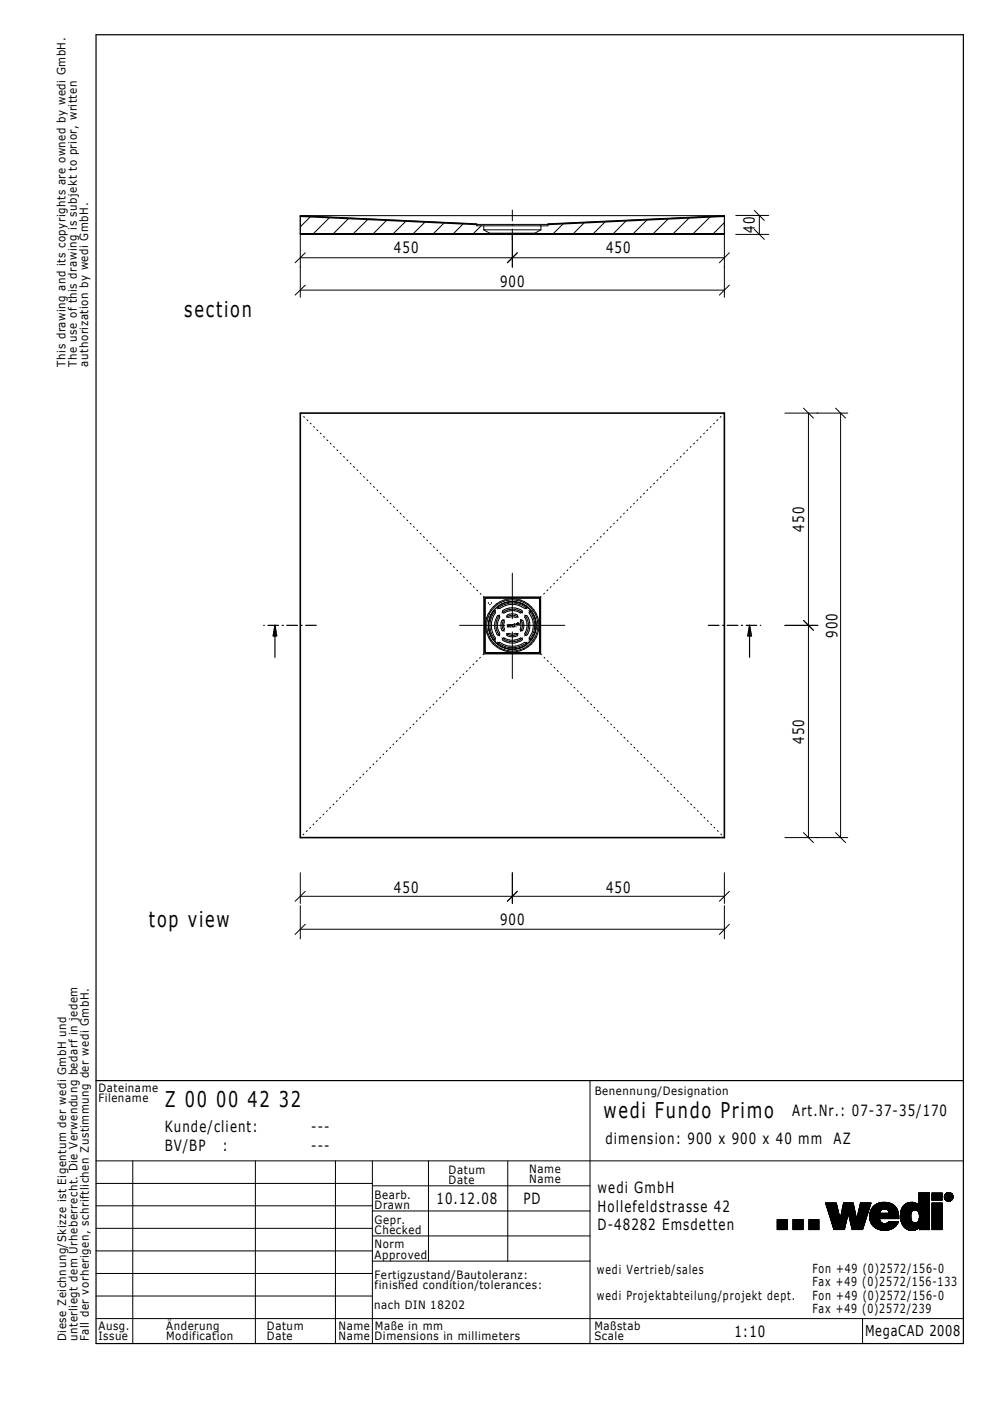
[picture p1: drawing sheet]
<svg xmlns="http://www.w3.org/2000/svg" width="210mm" height="297mm" viewBox="0 0 210 297" stroke-linecap="round" stroke-linejoin="round" font-family="sans-serif">
<g fill="none" stroke="#000" stroke-width=".21">
<path d="M63.7 45.7v3.9M63.7 49.7v13.3M63.7 54.7h89.9M63.7 49.7h89.9M63.7 45.7h89.9M63.7 45.7l37.4 1.8M64.7 53.6l-2.1 2.1M65.8 45.9l-2.1 2.2M69.8 46.1l-3.4 3.5M73.9 46.3l-3.2 3.3M78 46.5l-3.1 3.1M82 46.7l-2.9 2.9"/>
<path d="M86.1 46.9l-2.7 2.7M90.1 47.1l-2.5 2.5M94.1 47.3l-2.2 2.3M98.2 47.5l-2.1 2.1M101.1 47.6h15.1v.3h-15.1zM102 47.9l-1.7 1.7M102.6 48.7h12.1M102.6 47.9v.8M102.6 48.7l1.2 .7M103.8 49.4h9.6M103.8 49.4v.2M108.6 44.5v2.3"/>
<path d="M108.6 47.5v.3M108.6 48.6v8M109.7 53.6l-2.1 2.1M113.4 49.4v.2M114.7 48v.7M114.7 48.7l-1.3 .7M119.4 47.5l-2.1 2.1M123.9 47.2l-2.4 2.4M128.3 47l-2.5 2.6M132.8 46.8l-2.8 2.8M137.2 46.6l-3 3M141.7 46.4l-3.2 3.2"/>
<path d="M146.1 46.2l-3.4 3.4M150.6 46l-3.7 3.6M153.6 45.7v3.9M153.6 49.7v13.3M153.6 45.7l-37.4 1.8M153.6 47.2l-2.4 2.4M154.6 53.6l-2.1 2.1M156 49.7h7M156 45.7h7M159.9 44.6l2.2 2.1M159.9 48.6l2.2 2.2M161 45.7v4"/>
<path d="M63.7 61.5h89.9M64.7 60.5l-2.1 2.1M154.6 60.5l-2.1 2.1M63.7 87.6l.1 .2M64.4 88.3l.2 .2M65.1 89l.2 .2M65.8 89.7l.2 .2M66.5 90.4l.2 .2M67.2 91.1l.2 .2M67.9 91.8l.2 .2M68.6 92.5l.2 .2M69.3 93.3l.2 .1"/>
<path d="M70 93.9l.2 .2M70.7 94.7l.2 .1M71.4 95.4l.2 .1M72.1 96.1l.2 .2M72.9 96.8l.1 .1M73.5 97.5l.2 .2M74.3 98.2l.1 .2M75 98.9l.1 .2M75.7 99.6l.2 .2M141.6 99.6l-.2 .2M142.3 98.9l-.2 .2M143 98.2l-.2 .2"/>
<path d="M143.7 97.5l-.2 .2M144.4 96.8l-.2 .1M145.1 96.1l-.2 .2M145.8 95.4l-.2 .1M146.5 94.7l-.2 .1M147.2 93.9l-.1 .2M148 93.3l-.3 .1M148.6 92.5l-.1 .2M149.4 91.8l-.2 .2M150.1 91.1l-.2 .2M150.7 90.4l-.1 .2M151.5 89.7l-.2 .2"/>
<path d="M152.2 89l-.2 .2M152.9 88.3l-.2 .2M153.6 87.6l-.2 .2M166.4 87.6h13.3M170.3 86.5l2.2 2.1M171.4 87.6v90M177.2 86.5l2.1 2.1M178.2 87.6v90M76.4 100.3l.1 .2M77.1 101l.2 .2M77.8 101.7l.2 .2M78.5 102.4l.2 .2"/>
<path d="M79.2 103.2l.2 .1M79.9 103.8l.2 .3M80.6 104.6l.2 .1M81.3 105.3l.2 .2M82 106l.2 .2M82.7 106.7l.2 .1M83.4 107.4l.2 .2M84.2 108.1l.1 .2M84.8 108.8l.2 .2M85.6 109.5l.1 .2M86.3 110.2l.1 .2M87 111l.2 .1"/>
<path d="M87.7 111.6l.1 .2M88.4 112.4l.2 .1M89.1 113.1l.2 .1M89.8 113.7l.2 .3M90.5 114.5l.2 .1M91.2 115.2l.2 .2M91.9 115.9l.2 .2M92.6 116.6l.2 .2M93.3 117.3l.2 .2M94 118l.2 .2M94.7 118.7l.2 .2M95.5 119.4l.1 .2"/>
<path d="M121.8 119.4l-.2 .2M122.5 118.7l-.2 .2M123.2 118l-.2 .2M123.9 117.3l-.2 .2M124.6 116.6l-.1 .2M125.3 115.9l-.2 .1M126 115.2l-.1 .2M126.7 114.5l-.1 .1M127.5 113.7l-.2 .2M128.1 113l-.1 .2M128.9 112.4l-.2 .1M129.6 111.6l-.2 .2"/>
<path d="M130.3 110.9l-.2 .2M131 110.2l-.2 .2M131.7 109.5l-.2 .2M132.4 108.8l-.2 .2M133.1 108.1l-.2 .2M133.8 107.4l-.2 .2M134.5 106.7l-.2 .1M135.2 106l-.2 .2M135.9 105.3l-.1 .2M136.7 104.6l-.3 .1M137.3 103.8l-.1 .2M138 103.2l-.1 .1"/>
<path d="M138.8 102.4l-.2 .2M139.4 101.7l-.1 .2M140.2 101l-.2 .2M140.9 100.3l-.2 .2M96.1 120.1l.2 .2M96.9 120.9l.1 .1M97.5 132.6h9.6M97.6 121.5l.1 .2M98.3 122.3l.1 .1M99 123l.1 .1M99.7 123.7l.2 .2M100.4 124.4l.1 .1"/>
<path d="M101.1 125.1l.2 .2M101.8 125.8l.2 .2M101.9 139.4l-.2 .1M102.5 126.5l.1 .1M102.6 138.6l-.2 .2M102.6 126.6v12M102.6 138.6h12M102.6 126.6h12M102.8 126.7h11.7v11.7l-.3 .2h-11.2l-.2-.2zM102.9 126.8l11.5 .1-.1 11.4h-11.5zM103.5 132.6l.3 1.6M103.5 127.8v.1"/>
<path d="M103.6 132.6v.8M103.6 131.8l-.1 .8M103.6 133.4l.5 1.5M103.6 131.8v1.6M103.6 133.4l.2 .8M103.8 131l-.2 .8M103.8 134.2l.7 1.3M103.8 134.2l.3 .7M103.8 128.2h.1M104.1 130.3l-.5 1.5M104.1 134.9l.3 .5M104.1 130.3l.4-.6 .2-.2 .3 .3a4.9 4.9 0 0 0 0 5.5l-.3 .3-.2-.1"/>
<path d="M104.1 130.3l-.3 .7M104.1 134.9l.4 .6M104.2 127.8v.1M104.4 135.4h.1M104.4 135.4a4.6 4.6 0 0 0 2.7 2M104.5 135.5a5.2 5.2 0 0 0 2.6 1.9M105.1 129.4a4.8 4.8 0 0 0 0 6.4M105.4 130.6l.3-.1 .3 .3a3.4 3.4 0 0 0 0 3.6l-.3 .3a2.42 2.42 0 0 1-.8-2.1v-.6zM105.5 129.1a4.7 4.7 0 0 1 6.3 0M105.5 136.1a4.8 4.8 0 0 0 6.3 0M105.8 134.6l.2 .2M106 130.4a3.4 3.4 0 0 0-.2 4.2"/>
<path d="M106.3 128.1l-1.2 .9-1 1.3M106.3 128.1l-.7 .5 .1 .3 .2 .1a4.7 4.7 0 0 1 5.5 0l.2-.1v-.3l-.7-.5M106.4 131.6l.2-.2 .2 .1 .1 .4a1.88 1.88 0 0 0 0 1.5l-.1 .2-.3 .1a2.05 2.05 0 0 1-.1-2.1zM106.4 130a3.4 3.4 0 0 1 4.4 0M106.4 135.3a3.4 3.4 0 0 0 4.4 0M106.6 135.3h.2a3.4 3.4 0 0 0 3.6 0l.3 .3a3.4 3.4 0 0 1-4.1 .2zM106.6 129.4a3.4 3.4 0 0 1 4.1 .3l-.1 .2a.95 .95 0 0 1-1-.3l-1-.1-.9 .1a1.01 1.01 0 0 1-1.1 .3zM106.9 131.3a2.12 2.12 0 0 0 0 2.6M107.1 137.4l.7 .2M107.4 130.9a2.12 2.12 0 0 1 2.5 0M107.4 134.3a2.12 2.12 0 0 0 2.5 0M107.5 130.5a1.84 1.84 0 0 1 2.2 0v.4h-.4l-.7-.1-1 .1z"/>
<path d="M107.5 132.4l.1 .5 .1-.5 .1 .5 .1-.5M107.6 134.4l.3-.1a1.61 1.61 0 0 0 1.4 0l.4 .1 .1 .2a1.64 1.64 0 0 1-2.3 0zM107.8 127.6a4.9 4.9 0 0 0-4 3.4M107.8 137.6h1.6M107.8 127.6l-1.5 .5M107.9 132.4h.1M108.5 132.5h.1M108.5 132.5l-.1-.1-.3 .1 .1 .4h.2M108.5 132.5l-.4 .2M108.6 121.5v9.7M108.6 134v9.9M108.6 127.6h.8"/>
<path d="M108.6 127.6h-.8M108.6 127.6l1.6 .2 .7 .3M108.6 127.6l-1.7 .2-.6 .3M109.1 132.6l-.4-.2-.1 .4 .3 .1 .2-.2M109.1 132.2v.7M109.4 127.6l1.5 .5M109.4 132.4v.5M109.4 132.3h.1M109.6 132.4h.4M109.6 132.2v.2M109.7 132.4h.2M109.7 132.2h.1"/>
<path d="M109.7 132.2h.2M109.7 132.3l.1 .1M109.7 132.2l-.1 .1M109.7 132.3h.3M109.7 132.1l-.1 .1M109.8 132.2h-.2l.2 .1h-.2M109.9 132.2h.1M109.9 132.3h.1M109.9 132.2v.2M110 132.2v.2M110 132.2l-.1-.1v.1M110.2 132.6h9.6"/>
<path d="M110.4 131.5h.3a1.84 1.84 0 0 1 0 2.2l-.3-.1-.1-.2 .1-.8zM110.4 131.3a2.12 2.12 0 0 1 0 2.6M110.9 128.1l1.3 .9M110.9 137.1l-1.5 .5M110.9 137.1l.7-.5v-.3l-.2-.1a4.9 4.9 0 0 1-5.5 0l-.2 .1-.1 .3 1.5 .8M111.3 130.4a3.5 3.5 0 0 1 0 4.4M111.3 130.6l.2-.1a3.3 3.3 0 0 1 .2 4.2l-.4-.1v-.2a3.4 3.4 0 0 0 0-3.6zM112.1 129.4a4.7 4.7 0 0 1 0 6.4M112.2 129l.9 1.3M113.1 130.3l.4 .7 .2 1.6M113.1 134.9a5.2 5.2 0 0 1-2.2 2.2M113.1 130.3l.3 .8 .3 1.5"/>
<path d="M113.1 134.9a5.1 5.1 0 0 1-3.7 2.7M113.1 130.3l-.5-.7h-.3l-.1 .2a4.7 4.7 0 0 1 0 5.5l.1 .3h.3l.5-.7M113.7 132.6l-.2 1.6-.4 .7M113.7 132.6l-.3 1.7-.3 .6M114.4 138.1l-.1-11.2h-11.4l.1 11.4h11.2l.2-.1M114.6 138.6l.2 .2M114.6 126.6v12M114.7 126.5l-.1 .1M115.4 139.4l.1 .1M115.4 125.8l-.1 .1M116.2 125.1l-.2 .2M116.8 124.4l-.1 .1"/>
<path d="M117.6 123.7l-.2 .1M118.3 122.9l-.2 .2M119 122.3l-.2 .1M119.7 121.5l-.2 .2M120.4 120.8l-.2 .2M121.1 120.1l-.2 .2M166.4 132.6h7M170.3 131.5l2.2 2.1M81.4 159.9l-.2 .1M82.1 159.1l-.2 .2M82.8 158.5l-.2 .1M83.5 157.7l-.2 .2"/>
<path d="M84.2 157l-.2 .2M84.9 156.3l-.1 .2M85.6 155.6l-.2 .2M86.3 154.9l-.2 .2M87 154.2l-.1 .2M87.8 153.5l-.3 .2M88.4 152.8l-.1 .2M89.2 152.1l-.2 .2M89.9 151.4l-.2 .2M90.6 150.7l-.2 .1M91.3 149.9l-.2 .2M92 149.3l-.2 .1"/>
<path d="M92.7 148.5l-.2 .2M93.4 147.8l-.2 .2M94.1 147.1l-.2 .2M94.8 146.4l-.2 .2M95.5 145.7l-.2 .2M96.2 145l-.1 .2M96.9 144.3l-.2 .2M97.6 143.6l-.1 .2M98.3 142.9l-.1 .1M99.1 142.2l-.3 .2M99.7 141.5l-.1 .1M100.5 140.8l-.2 .1"/>
<path d="M101.2 140l-.2 .3M116 140l.2 .3M116.8 140.8l.1 .1M117.5 141.5l.1 .1M118.2 142.2l.2 .2M118.9 142.9l.1 .1M119.6 143.6l.2 .2M120.3 144.3l.2 .2M121 145l.2 .2M121.7 145.7l.2 .2M122.4 146.4l.2 .2M123.1 147.1l.2 .2"/>
<path d="M123.8 147.8l.2 .2M124.5 148.5l.2 .2M125.2 149.2l.2 .2M125.9 149.9l.2 .2M126.7 150.7l.1 .1M127.4 151.4l.2 .2M128.1 152.1l.1 .1M128.8 152.8l.1 .2M129.5 153.5l.2 .2M130.2 154.2l.1 .1M130.9 154.9l.2 .2M131.6 155.6l.2 .2"/>
<path d="M132.3 156.3l.2 .2M133 157l.2 .2M133.7 157.7l.2 .2M134.4 158.4l.2 .2M135.1 159.1l.2 .2M135.8 159.9l.2 .1M63.7 177.5v.1M64.4 176.8l-.1 .2M65.2 176.1l-.3 .2M65.8 175.4l-.1 .2M66.5 174.7l-.1 .2M67.3 174l-.2 .2"/>
<path d="M67.9 173.3l-.1 .2M68.7 172.6l-.2 .2M69.4 171.9l-.2 .1M70.1 171.2l-.2 .2M70.8 170.5l-.2 .1M71.5 169.8l-.2 .1M72.2 169l-.2 .2M72.9 168.4l-.2 .1M73.6 167.6l-.2 .2M74.3 166.9l-.2 .2M75 166.2l-.2 .2M75.7 165.5l-.1 .2"/>
<path d="M76.5 164.8l-.3 .2M77.1 164.1l-.1 .2M77.9 163.4l-.2 .2M78.6 162.7l-.2 .2M79.2 162l-.1 .1M80 161.3l-.2 .2M80.7 160.6l-.2 .1M136.6 160.6l.1 .1M137.2 161.2l.2 .2M138 162l.1 .1M138.7 162.7l.2 .2M139.4 163.4l.2 .2"/>
<path d="M140.1 164.1l.2 .2M140.8 164.8l.2 .2M141.5 165.5l.2 .2M142.2 166.2l.2 .2M142.9 166.9l.2 .2M143.6 167.6l.2 .2M144.3 168.3l.2 .2M145 169l.2 .2M145.8 169.8l.1 .1M146.4 170.4l.2 .2M147.2 171.2l.1 .1M147.9 171.9l.1 .1"/>
<path d="M148.5 172.6l.3 .2M149.3 173.3l.1 .1M150 174l.2 .2M150.7 174.7l.2 .2M151.4 175.4l.2 .2M152.1 176.1l.2 .2M152.8 176.8l.2 .2M153.5 177.5l.1 .1M166.4 177.6h13.3M170.3 176.5l2.2 2.1M177.2 176.5l2.1 2.1M63.7 190h89.9"/>
<path d="M63.7 185v6.6M63.7 192v7.1M63.7 197h89.9M64.7 189l-2.1 2.1M64.7 196l-2.1 2.1M108.6 185v6.6M109.7 189l-2.1 2.1M153.6 185v6.6M153.6 192v7.1M154.6 189l-2.1 2.1M154.6 196l-2.1 2.1M125.1 229.1v55.8"/>
<path d="M20.4 246.1h183.9M20.4 255.7h58.6M20.4 250.9h58.6M28.2 246.1v38.8M54.1 246.1v38.8M71.1 246.1v38.8M79 256.8h46.1M79 251.4h46.1M79 246.1v38.8M90.8 246.1v21.3M107.7 246.2v21.3M164.8 258.6h2.1v2.1h-2.1z"/>
<path d="M164.8 260h2.1M164.8 259.9h2.1M164.8 259.8h2.1M164.8 259.7h2.1M164.8 259.6h2.1M164.8 259.5h2.1M164.8 259.4h2.1M164.8 259.3h2.1M164.8 259.2h2.1M164.8 259.1h2.1M164.8 259h2.1M164.8 258.9h2.1"/>
<path d="M164.8 258.8h2.1M164.8 258.7h2.1M168.1 258.6h2.2v2.1h-2.2zM168.1 260h2.2M168.1 259.9h2.2M168.1 259.8h2.2M168.1 259.7h2.2M168.1 259.6h2.2M168.1 259.5h2.2M168.1 259.4h2.2M168.1 259.3h2.2M168.1 259.2h2.2"/>
<path d="M168.1 259.1h2.2M168.1 259h2.2M168.1 258.9h2.2M168.1 258.8h2.2M168.1 258.7h2.2M171.5 258.6h2.1v2.1h-2.1zM171.5 260h2.1M171.5 259.9h2.1M171.5 259.8h2.1M171.5 259.7h2.1M171.5 259.6h2.1M171.5 259.5h2.1"/>
<path d="M171.5 259.4h2.1M171.5 259.3h2.1M171.5 259.2h2.1M171.5 259.1h2.1M171.5 259h2.1M171.5 258.9h2.1M171.5 258.8h2.1M171.5 258.7h2.1M175.1 255.2h2.2M175.1 255.1h2.2M175.1 255.3h2.3M175.1 255.3h2.2"/>
<path d="M175.2 255.5h2.2M175.2 255.4h2.2M175.2 255.6h2.2M175.3 255.7h2.1M175.3 255.7h2.2M175.3 255.9h2.2M175.3 255.8h2.2M175.4 256.2h2.2M175.4 256.1h2.1M175.4 256h2.1M175.4 256.3h2.2M175.5 256.4h2.1"/>
<path d="M175.5 256.3h2.1M175.5 256.5h2.2M175.5 256.5h2.1M175.6 256.7h2.1M175.6 256.6h2.1M175.6 256.8h2.1M175.6 257h2.2M175.6 256.9h2.2M175.6 256.9h2.1M175.7 257.1h2.1M175.7 257h2.1M175.7 257.2l2.1 .1"/>
<path d="M175.7 257.2h2.1M175.8 257.4h2M175.8 257.3h2M175.8 257.5h2.1M175.8 257.4h2.1M175.9 257.6h2M175.9 257.8h2M175.9 257.7h2M175.9 257.9h2.1M175.9 257.8h2.1M176 258.1h2M176 258h2"/>
<path d="M176 257.9h2M176 258.2h2.1M176 258.1h2.1M176.1 258.3h2M176.1 258.2h2M176.1 258.4h2M176.1 258.5h3.4M176.1 258.6h3.4M176.2 258.6h3.3M176.2 258.7h3.3M176.2 258.9h3.3M176.2 258.8h3.3"/>
<path d="M176.3 259h3.1M176.3 258.9h3.2M176.3 259.1h3.1M176.4 259.2h3M176.4 259.4h2.9M176.4 259.3h2.9M176.4 259.3h3M176.4 259.5h2.9M176.5 259.7h2.8M176.5 259.6h2.8M176.5 259.8h2.7M176.5 259.7h2.7"/>
<path d="M176.6 259.9h2.6M176.6 259.8h2.6M176.6 260h2.6M178.2 258.4h1.4M178.2 258.2h1.4M178.2 258.1h1.4M178.3 258h1.4M178.3 257.9h1.4M178.3 257.8h1.4M178.3 257.7h1.4M178.4 257.6h1.3M178.4 257.6h1.4"/>
<path d="M178.4 257.5h1.4M178.4 257.4h1.4M178.4 257.3h1.4M178.4 257.3h3M178.4 257.2h2.9M178.4 257.1h2.9M178.5 257h2.8M178.5 256.9h2.8M178.5 256.8h2.7M178.5 256.8h2.8M178.5 256.7h2.7M178.6 256.6h2.6"/>
<path d="M178.6 256.5h2.6M178.6 256.4h2.5M178.6 256.3h2.5M178.6 256.2h2.5M178.6 256.1h2.5M178.6 256h2.5M178.7 255.9h2.4M178.7 255.8h2.3M178.7 255.7h2.3M178.8 255.6h2.2M178.8 255.5h2.2M178.8 255.4h2.2"/>
<path d="M178.8 255.4h2.1M178.8 255.3h2.1M178.8 255.2h2.1M178.9 255.2h2M178.9 255.1h2M179.6 258.3h-1.4M179.7 258.1h-1.5M179.9 257.4h1.5M179.9 257.3h1.5M180 257.6h1.4M180 257.5h1.4M180 257.9h1.5"/>
<path d="M180 257.8h1.5M180 257.8h1.4M180 257.7h1.4M180 258h1.5M180.1 258.2h1.4M180.1 258.1h1.4M180.1 258.4h1.5M180.1 258.3h1.5M180.1 258.2h1.5M180.2 258.5h3.4M180.2 258.6h3.4M180.2 258.4h1.4"/>
<path d="M180.2 258.7h3.3M180.3 258.9h3.1M180.3 258.9h3.2M180.3 258.8h3.2M180.3 259.1h3.1M180.3 259h3.1M180.3 259.3h3M180.3 259.2h3M180.4 259.5h2.9M180.4 259.4h2.9M180.4 259.3h2.9M180.4 259.6h2.8"/>
<path d="M180.5 259.8h2.7M180.5 259.7h2.7M180.5 259.9h2.6M180.5 259.8h2.6M181.4 257.2l-3 .1M181.6 258.5l-.7-3.4h-2l-.8 3.4-.8-3.4h-2.3l1.8 5.6h2.2l.8-3.5 .9 3.5h2.2l1.8-5.6h-2.2l-.8 3.4M181.7 258.4h1.9M181.7 258.3h1.9M181.7 258.2h2M181.7 258.1h2M181.8 258.1h1.9M181.8 258h1.9"/>
<path d="M181.8 257.9h2M181.8 257.8h2M181.9 257.7h1.9M181.9 257.6h2M181.9 257.5h2M181.9 257.4h2M181.9 257.2h2.1M181.9 257.3h2M181.9 257.3h2.1M182 257.1h2M182 257h2.1M182 256.9h2.1"/>
<path d="M182 256.8h2.1M182.1 256.8h2M182.1 256.7h2M182.1 256.6h2.1M182.1 256.5h2.1M182.2 256.3h2.1M182.2 256.2h2.1M182.2 256.1h2.1M182.2 256.1h2.2M182.2 256h2.2M182.2 255.9h2.2M182.3 255.8h2.1"/>
<path d="M182.3 255.7h2.1M182.3 255.7h2.2M182.3 255.6h2.2M182.3 255.5h2.2M182.4 255.4h2.2M182.4 255.3h2.2M182.4 255.2h2.2M182.4 255.1h2.3M183.1 260h-2.6M183.3 259.5l-2.9 .1M183.9 257.4l-2 .1M184.1 257h-2.1"/>
<path d="M184.3 256.4h-2.1M184.4 258.4h6.2M184.4 258.3h6.1M184.4 258.2h6.1M184.4 258.1h6.1M184.4 258h6.1M184.4 257.9h6.1M184.4 257.8h6.1M184.4 257.7h6.1M184.4 257.6l6.1 .1M184.4 257.6h6.1M184.4 257.5h6.1"/>
<path d="M184.4 255.9l-2.2 .1M184.4 257.4v.9M184.4 258.3v.1M184.4 258.6h2.1M184.4 258.6l2.1 .1 .1 .1M184.4 257.2l6.1 .1M184.4 258.5h2.1M184.4 258.4h2M184.4 258.4h2.1M184.4 257.4h6.1M184.4 257.3h6.1M184.4 257.3h6.1v.1"/>
<path d="M184.4 257.4v.1M184.4 258.6l.1 .2M184.4 257.2v.2M184.4 258.4v.2M184.5 258.8l.1 .2h2.1M184.5 258.8h2.1M184.5 258.7h2.1M184.5 257.2h2M184.5 257.1h2M184.5 257.2h-.1M184.5 258.9l.2 .4h2.3M184.5 258.9h2.1"/>
<path d="M184.5 258.9h2.1v.1M184.5 257h2.1M184.5 256.9h2.1M184.5 257v.2M184.6 259h2.1l.2 .2h-2.2v.2M184.6 256.8l2 .1M184.6 256.8h2.1M184.6 259.1l2.2 .1M184.6 255.3l-2.2 .1M184.6 256.8l-.1 .2M184.6 256.8h.1M184.6 259.2l.1 .1"/>
<path d="M184.7 259.2h2.2M184.7 256.7h2M184.7 259.3l.1 .2h5.4l-.1 .2M184.7 256.5l-.1 .2h2.1M184.7 256.5h2.2M184.7 259.3l2.4 .1M184.7 256.5h.1M184.7 259.4l.2 .3M184.8 259.4h2.5M184.8 256.3l-.1 .2h2.3M184.8 256.3h5.3M184.8 256.3l-.1 .2"/>
<path d="M184.9 259.7h5.2M184.9 259.6h5.3M184.9 259.7l.2 .2M185 259.7l5.1 .1M185 259.7h5.1M185 256.1h5l.1 .2M185 256h4.9l.2 .2M185 259.8l.1 .1M185.1 259.8h4.9M185.1 255.9l-.3 .4M185.1 259.9l4.8 .1M185.1 255.9h4.8"/>
<path d="M185.2 259.9l4.7 .1M185.2 255.9h4.6M185.2 255.9l-.2 .2M185.2 255.8h4.6M185.2 255.8v.1M185.2 255.8l-.1 .1M185.3 255.8l4.5 .1M185.3 255.7h4.4M185.4 255.6h4.2M185.6 255.5h3.8M185.8 255.4l-.3 .2h4M185.8 255.4h3.4"/>
<path d="M186.1 255.2h2.8l-.3-.1h-2.2l-.8 .3M186.4 258.4l.1 .3M186.4 258.4h.1M186.5 257v.2M186.5 256.9v.1M186.6 257l-2.1 .1h2M186.6 258.8v.2M186.6 255l-.1 .1M186.6 256.9l-.1 .1M186.6 256.8v.1M186.6 256.8h-2M186.6 255h1.6"/>
<path d="M186.7 256.6v.1M186.7 259.1l-2.1 .1M186.7 256.6h.1M186.8 256.6h-2.1M186.9 256.5l-.3 .3M186.9 256.5h-2.2M186.9 259.3l.2 .1M186.9 254.9h.1M187 259.3v.1M187.1 256.4l-.2 .1M187.1 256.4h.1M187.2 256.3l-2.5 .1-.1 .4"/>
<path d="M187.5 256.3h-2.7M187.6 256.3h2.6M187.8 256.3l2.4 .1M187.9 254.9l.1 .1M188 259.4h-.1M188 256.4h.1M188 259.4h.1M188 256.5h2.2M188 256.4v.1M188.1 259.3l-.1 .1M188.1 256.5h.1M188.1 256.5h2.1"/>
<path d="M188.2 256.5h2.1M188.2 256.5l2.1 .1M188.3 256.6v.1M188.3 256.7l2 .1M188.3 256.7l.1 .1M188.3 259.2l-.1 .1 2.2-.1M188.3 259.2h2.1M188.3 256.7h2v.1M188.3 259.2h.1M188.4 256.8h1.9M188.4 256.8h2v.3h-1.9M188.4 255l.1 .1"/>
<path d="M188.4 256.8h.1M188.4 259.1v.1M188.4 256.8l.1 .5M188.4 259.1h2M188.4 256.8l2 .1-1.9 .1M188.4 256.9h2M188.4 255l-2 .1M188.4 259.1h.1M188.5 257h1.9M188.5 257.1h1.9M188.8 255.2h-2.7M189 255.2l.3 .2h-3.6"/>
<path d="M189 255.2l-3.1 .1M189 255.2h-3l-.2 .2M189.1 255.3l.6 .4M189.6 255.7h-4.3M189.7 255.7l-.3-.3h-3.8l-.4 .4M189.7 255.7l.1 .1M189.8 255.8l.2 .4M189.8 255.9l.1 .1h-4.9M189.9 259.9h-4.8l.6 .4M190 256.1h-5l-.2 .2M190.1 256.2h-5.2h5.2M190.1 259.8l-.5 .4"/>
<path d="M190.1 259.7v.1M190.1 256.2l.1 .2M190.1 256.3h.1M190.2 256.3l.1 .3M190.2 259.5h-5.4l.2 .2M190.2 256.4l.1 .2M190.2 259.5v.1M190.3 259.4l-5.5 .1M190.3 259.4l-2.6 .1M190.3 256.6v.1M190.3 259.4l-.1 .1M190.3 259.3l-2.3 .1"/>
<path d="M190.3 259.3h-2.2M190.3 256.8l.1 .2M190.4 259.2h-2.1M190.4 257l.1 .2h-2M190.4 259.1l-.1 .3M190.5 257.1v.2M190.5 257.3v.1M190.5 259l-.1 .1M190.5 259l-2.1 .1M190.5 257.6v.1M190.5 257.4v.2M190.5 257.7v.7"/>
<path d="M190.9 257.3v1h2.2M190.9 258.2h2.2M190.9 258.1h2.2M190.9 258h2.2M190.9 257.9h2.2M190.9 257.8h2.2M190.9 257.7h2.2M190.9 257.6h2.2M190.9 257.5h2.2M190.9 257.4h2.2M190.9 257.3h2.2M191 258.6l2.2 .1"/>
<path d="M191 257.2h2.2M191 258.5h2.2M191 258.6h2.2l.1 .2M191 258.4h2.2M191 257.3h2.1M191 257.3h2.2M191 257.1h2.2M191 257h2.3M191 257v.3M191 258.3v.3M191 257.3h-.1M191 258.6h.1"/>
<path d="M191 258.6h2.2M191 258.8h2.3v.2M191 257l2.2 .1M191 256.9h2.3M191 258.6l.1 .3M191 257h.1M191.1 256.8h2.3M191.1 258.9l2.3 .1M191.1 258.9h2.2v.1M191.1 258.8h2.2M191.1 256.7h2.4M191.1 256.7l-.1 .3"/>
<path d="M191.1 256.8h-.1M191.1 258.9l.1 .4M191.1 259.1h2.4M191.1 259l2.3 .1M191.1 259h2.3M191.1 256.5v.2h2.4M191.1 259.1h.1M191.1 259.1l2.5 .1M191.1 256.5h5.9M191.1 256.4h5.9M191.1 256.4v.1M191.1 259.1v.1"/>
<path d="M191.1 256.5h.1M191.2 259.3h5.8M191.2 259.2h2.7M191.2 259.3l.1 .2M191.2 259.3l.1 .2h5.7M191.2 256.3h5.8M191.2 256.2h5.8M191.2 256.3l-.1 .1M191.2 259.4l.1 .1M191.3 259.4h5.7M191.3 256.2h5.7M191.3 256.1h5.7"/>
<path d="M191.3 256.2l-.1 .2M191.3 256.1l-.1 .2M191.3 259.5h5.7M191.3 259.5l.1 .2M191.3 259.5v.1M191.3 259.6l.2 .2h5.5M191.3 259.6h5.7M191.3 256l5.7 .1M191.3 256h5.7M191.3 256v.1M191.3 255.9v.1M191.4 259.7h5.6"/>
<path d="M191.4 259.7v.1M191.4 259.8h5.6M191.4 259.8h.1M191.5 255.8l5.5 .1M191.5 255.8h5.5M191.5 255.8l-.2 .2M191.5 259.8l.2 .3M191.5 255.7v.1M191.6 259.9l5.4 .1M191.6 259.9h5.4M191.6 255.7h5.4M191.8 255.5h2.9"/>
<path d="M191.8 255.4l2.8 .1M191.9 255.4h2.7M191.9 255.4l-.4 .4M191.9 255.3v.1M192 255.3l-.1 .1M192.2 255.2l2.2 .1M192.2 255.2h2.2M192.2 255.2l-.2 .1M192.2 255.1h2.1M192.2 255.1v.1M192.3 255.1h.1M192.6 255l-.1 .1"/>
<path d="M192.7 255h1.1M193 254.9l-.1 .1M193.1 258.4h-2.1M193.1 258.4h.1M193.1 258.2h-2.2l.1 .2h2.1M193.2 257v.2M193.2 257.2l-.1 1.4M193.2 257v.1M193.2 258.7v.1M193.3 258.7h-2.3l.1 .4M193.3 256.9l-2.3 .1M193.3 256.8v.1l-2.2-.1"/>
<path d="M193.3 256.8v.1M193.4 256.8h-2.4M193.5 259.1h.1M193.5 259.1v.1M193.5 256.6l-.1 .1M193.5 256.6h.1M193.6 256.6l-2.5 .1M193.6 254.9h.1M193.6 259.2h.1M193.7 259.2l-2.5 .1M193.8 256.5h-2.7M193.8 255h.1"/>
<path d="M193.9 259.2v.1M194 255.1h-1.6M194.1 255.1h.1M194.1 255.1h-1.7M194.1 259.2h2.9M194.1 259.2v.1M194.2 255.1h.1M194.2 256.5h.1M194.3 256.5h2.7M194.3 255.1l.2 .2h-2.5M194.3 255.1v.1M194.3 256.5h.1"/>
<path d="M194.3 259.2h2.7M194.3 259.2h.1M194.4 256.5l2.6 .1M194.4 256.6l.4 .5M194.5 256.6l2.5 .1M194.5 255.3l.3 .4M194.5 255.3v.1M194.6 256.7h2.4M194.6 255.4h.1M194.6 256.8h2.4M194.6 259h2.4M194.7 259h2.3"/>
<path d="M194.7 256.8h2.3M194.7 256.8h.1M194.7 258.9v.1M194.7 256.8l2.3 .1M194.7 256.9h2.3M194.7 255.5v.1M194.8 258.8h2.2M194.8 258.8l-.1 .1M194.8 257.1h2.2M194.8 257.1h.1M194.9 258.6h2.1M194.9 258.7h2.1"/>
<path d="M194.9 257.2h2.1M194.9 255.1h2.1M194.9 258.5h2.1M194.9 257.1h2.1M194.9 255.5h2.1M194.9 255.4h2.1M194.9 255.3h2.1M194.9 255.2h2.1M194.9 255h2.1M194.9 254.9h2.1M194.9 257.1v.1M194.9 258.5v.1"/>
<path d="M194.9 258.6l-.1 .2M194.9 257.2v.2M194.9 254.8h2.1M194.9 254.7h2.1M194.9 254.6h2.1M194.9 254.5h2.1M194.9 254.4h2.1M194.9 254.3h2.1M194.9 254.2h2.1M194.9 254.1h2.1M194.9 254h2.1M194.9 253.9h2.1"/>
<path d="M194.9 253.8h2.1M194.9 253.7h2.1M194.9 253.6h2.1M194.9 253.5h2.1M194.9 253.4h2.1M194.9 253.3h2.1M194.9 253.2h2.1M194.9 253.1h2.1M194.9 253h2.1M194.9 253h2.2M194.9 258.5l2.1 .1M194.9 258.4h2.1"/>
<path d="M194.9 258.3h2.1M194.9 257.4l2.1 .1M194.9 257.4h2.1M194.9 257.3h2.1M194.9 257.4v.9M194.9 258.3v.2M194.9 258.5h.1M194.9 258.2h2.1M194.9 258.1h2.1M194.9 258h2.1M194.9 257.9h2.1M194.9 257.8h2.1"/>
<path d="M194.9 257.7h2.1M194.9 257.6h2.1M197 259.9h-5.4M197 259.2h-2.6M197 259l-2.4 .1h2.4M197 258.9h-2.3l-.2 .3M197 258.7l-2.2 .1h2.2M197 257.9h-2.1M197 257h-2.2h2.2M197 256.3h-5.8l-.1 .2M197 255.9h-5.6M197 255.5l-5.4 .1h5.4"/>
<path d="M197 252.9v7.8M197.1 252.9h-2.2v2.8l-.2-.1M197.6 256.8h2.1M197.6 255.7h2.1M197.6 258.6h2.1M197.6 255.1h2.1v5.6h-2.1zM197.6 260h2.1M197.6 259.9h2.1M197.6 259.8h2.1M197.6 259.7h2.1M197.6 259.6h2.1M197.6 259.5h2.1"/>
<path d="M197.6 259.4h2.1M197.6 259.3h2.1M197.6 259.2h2.1M197.6 259.1h2.1M197.6 259h2.1M197.6 258.9h2.1M197.6 258.8h2.1M197.6 258.7h2.1M197.6 257.2h2.1M197.6 258.5h2.1M197.6 258.4h2.1M197.6 258.3h2.1"/>
<path d="M197.6 258.2h2.1M197.6 258.1h2.1M197.6 258h2.1M197.6 257.9h2.1M197.6 257.8h2.1M197.6 257.7h2.1M197.6 257.6h2.1M197.6 257.5h2.1M197.6 257.4h2.1M197.6 257.3h2.1M197.6 257.1h2.1M197.6 257h2.1"/>
<path d="M197.6 256.9h2.1M197.6 256.7h2.1M197.6 256.6h2.1M197.6 256.5h2.1M197.6 256.4h2.1M197.6 256.3h2.1M197.6 256.2h2.1M197.6 256.1h2.1M197.6 256h2.1M197.6 255.9h2.1M197.6 255.8h2.1M197.6 255.6h2.1"/>
<path d="M197.6 255.5h2.1M197.6 255.4h2.1M197.6 255.3h2.1M197.6 255.2h2.1M197.6 255.1h2.1M197.6 252.9h2.1v1.6h-2.1zM197.6 254.4h2.1M197.6 254.3h2.1M197.6 254.2h2.1M197.6 254.1h2.1M197.6 254h2.1M197.6 253.9h2.1"/>
<path d="M197.6 253.8h2.1M197.6 253.7h2.1M197.6 253.6h2.1M197.6 253.5h2.1M197.6 253.4h2.1M197.6 253.3h2.1M197.6 253.2h2.1M197.6 253.1h2.1M197.6 253h2.1M200.2 253.9h.2M200.2 253.8h.2M200.2 253.7h.2"/>
<path d="M200.2 253.9h.1M200.2 253.7l.1 .3M200.2 253.9l.1 .1M200.3 254h.2M200.3 254h.1M200.3 253.5h.2M200.3 254v.1M200.3 253.5v.5M200.3 253.5v.6M200.3 254l.1 .2M200.3 254.1h.2M200.3 253.4v.1"/>
<path d="M200.4 254.2h.2M200.4 253.3h.2M200.4 253.3v.9M200.4 254.2v.1M200.4 253.3l-.1 .2M200.4 253.3v1M200.4 253.3h.1M200.4 253.2v1.1h.3v.3M200.4 254.3h.2M200.4 253.9l.1 .1h-.2M200.4 253.2h.2M200.4 253.9l.1 .5"/>
<path d="M200.4 253.9v.1M200.4 253.2v.3M200.4 253.6l-.2 .1M200.4 253.2l.1 .2h-.2l.1 .8M200.4 253.2h.3M200.4 254l.1 .4M200.4 254.1l.1 .3M200.4 253.5v.1M200.5 253.2h-.1M200.5 254.4h.2M200.5 253.2h.2M200.5 253.2l-.1 .4"/>
<path d="M200.5 254.1l.1 .4M200.5 253.2v.2M200.5 254.4h.3M200.5 253.4l-.2 .1M200.5 253.1h.3M200.5 253.1v.3M200.5 254.2l.2 .4M200.5 254.4l.2 .2M200.6 254.5h.3M200.6 253.4h-.3v.8h.3M200.6 253.1h1.2M200.6 253.1v.2l-.1-.2"/>
<path d="M200.6 254.5v-.2v.2M200.6 253.1v.1M200.7 253.2l-.1-.2v.2M200.7 253l-.2 .3M200.7 253l-.2 .1M200.7 253h.9v.2h.2M200.7 253v.2M200.7 254.6h.1M200.7 254.4l.1 .1M200.7 254.4v.2M200.7 254.4l.1 .2M200.7 253l.1 .1"/>
<path d="M200.8 252.9h.7v.3M200.8 254.6h.7M200.8 253.2v1.1h.2M200.8 254.3h.2M200.8 254.2h.2M200.8 254.1h.2M200.8 254h.2M200.8 253.9h.2M200.8 253.8h.6M200.8 253.7h.7M200.8 253.7h.8M200.8 253.6h.2"/>
<path d="M200.8 253.5h.2M200.8 253.4h.2M200.8 253.4h.7M200.8 253.3h.7M200.8 252.9l-.1 .1M200.8 254.4l.1 .2M200.8 252.9v.2M200.8 254.4v.2M200.8 254.4l.1 .1M200.8 253.2l.2 1.1M200.8 252.9l.1 .2M200.8 253.1l-.1 .1"/>
<path d="M200.9 254.5l.1 .1v-.1l.3 .1v-.1M200.9 254.5v.1M200.9 253.1h-.1M200.9 254.6h.5M200.9 252.9v.2M200.9 252.9h.5M200.9 252.9l.1 .1M201 253l-.1 .1M201 253.7l.4 .6M201 254.5v.1M201 252.9v.1M201 253.2v.2"/>
<path d="M201.1 253.9h.3M201.1 253.9v-.2l.1 .3M201.1 253.9l.1 .1M201.2 254h.2v.3M201.2 254h.2M201.2 253.4l-.2-.2v1.1M201.2 253.4h.1M201.2 252.9v.1M201.2 253.4v-.2l.1 .2M201.2 254v-.3l.1 .3M201.2 254h.1M201.3 254h.2"/>
<path d="M201.3 253.4h.3M201.3 253.2v.2h.3M201.3 253.7l.3 .6M201.3 253.3v.1M201.3 253.9v.3M201.3 253.7h.1M201.3 253.7v.5h.3M201.3 254.2h.2M201.3 254.2v-.5v.4h.2v.2M201.3 253.7l.1 .1M201.3 254l.1 .2M201.3 253.3l.1 .1"/>
<path d="M201.4 254.5h.4M201.4 254.3h.2M201.4 253.6h.2M201.4 253.5h.2M201.4 252.9v.2l-.1-.2v.2v-.2v.1l-.3-.1v.1M201.4 254v.3M201.4 254.5v.1l-.1-.1M201.4 254.5h-.1M201.4 254.3h.1M201.4 252.9v.2M201.4 254.3h.5M201.4 253.8v-.5v.5"/>
<path d="M201.4 253.1l.1 .1M201.4 253.1v-.2l.1 .2M201.4 253.3v.5M201.4 254l.1 .3zM201.5 253.3v.5h-.7M201.5 253.1h.3M201.5 254.4v.2l-.1-.1M201.5 253.1v-.2v.3M201.5 254.1v.2M201.5 254.4v.2M201.5 253.4v.3M201.5 254.2v.1"/>
<path d="M201.5 254.2h.1M201.5 253.4h.1M201.5 253.2h.3v.3M201.5 254.4v.1M201.5 253.7h.1M201.5 254.3h.1M201.5 253l.1 .2M201.6 254.3v.3l-.1-.2M201.6 254.3v.2M201.6 253v.2M201.6 253.2l.3 .1M201.6 253l.3 .3"/>
<path d="M201.6 254.3l.1 .2M201.6 253.1v.1M201.7 254.5h-1.1v-.2l.1 .3M201.7 253.2l.1 .1M201.7 254.3l.1 .1h-.3M201.7 254.3h.2M201.7 253.3h.2M201.7 253.1l.1 .3M201.7 254.5h-.1M201.7 254.3h-.1M201.7 253.1l.1 .2M201.8 254.2h.2"/>
<path d="M201.8 253.4h.2M201.8 254.1l-.1 .4M201.8 254.1v.2l-.2 .2M201.8 253.4h.1M201.8 253.2v.2M201.8 254v.4h-.3M201.8 254h.2M201.8 253.5h.1M201.8 254v.3M201.8 253.2v.3M201.8 253.5h.2v.5l-.2 .1M201.8 254h.3"/>
<path d="M201.8 253.9h.3M201.8 253.8h.3M201.8 253.7h.3M201.8 253.6h.3M201.9 254.2l-.2 .1M201.9 254.2l-.1-.9v1M201.9 253.3v.9M201.9 253.4v.7M201.9 254.2l-.1 .1M201.9 253.4l.1 .6M201.9 253.4l.1 .2M202 254.1h-.1"/>
<path d="M202 254.1h-.2M20.4 279.6h183.9M20.4 274.8h58.6M20.4 270h58.6M20.4 265.2h58.6M20.4 260.4h58.6M79 262h46.1M79 267.4h46.1M164.8 260.4h2.1M164.8 260.6h2.1M164.8 260.5h2.1M164.8 260.3h2.1"/>
<path d="M164.8 260.2h2.1M164.8 260.1h2.1M168.1 260.4h2.2M168.1 260.6h2.2M168.1 260.5h2.2M168.1 260.3h2.2M168.1 260.2h2.2M168.1 260.1h2.2M171.5 260.4h2.1M171.5 260.6h2.1M171.5 260.5h2.1M171.5 260.3h2.1"/>
<path d="M171.5 260.2h2.1M171.5 260.1h2.1M176.6 260.1h2.6M176.7 260.1h2.5M176.7 260.3h2.4M176.7 260.4h2.4M176.7 260.5h2.4M176.8 260.6h2.2M176.8 260.6h2.3M176.8 260.5h2.3M179.2 260.2h-2.5M180.6 260.2h2.4"/>
<path d="M180.6 260.1h2.4M180.6 260.1h2.5M180.6 260.3h2.4M180.6 260.4h2.4M180.6 260.5h2.3M180.6 260.5h2.4M180.7 260.6h2.2M182.9 279.6v5.3M182.9 260.6h-2.2M185.3 260.1h4.4M185.3 260.1h4.5M185.4 260.1h4.3"/>
<path d="M185.5 260.3h4M185.6 260.3l3.8 .1M185.7 260.3h3.7M185.7 260.3l.5 .3M185.8 260.4h3.4M186.1 260.6h.1M186.2 260.6l.3 .1h2M186.4 260.7h2.3M186.5 260.7l.2 .1M186.7 260.7v.1M186.7 260.8h1.6M186.9 260.8h1.2"/>
<path d="M187.5 260.8h.1M188.2 260.8h-.1M188.7 260.6v.1M188.8 260.6l-.1 .1M188.9 260.6h-.1M189.1 260.5l-3 .1M189.2 260.5l-.3 .1h-2.8M189.3 260.4l-3.4 .1M189.4 260.4h-.1M189.7 260.2h-4.3l.2 .1h3.9M189.7 260.1l-.3 .3M191.6 260v.1"/>
<path d="M191.6 260.1h5.4M191.6 260.1l.3 .2M191.7 260.1h5.3M191.7 260.1l3.2 .1M192.1 260.4l.1 .1M192.2 260.5l2.2 .1M192.2 260.5h2.4M192.2 260.5h2.3M192.4 260.6l1.9 .1M192.5 260.7h1.6M192.7 260.7h1.4M192.8 260.8h1"/>
<path d="M193.3 260.8v.1M194 260.7v.1M194.1 260.7h.1M194.3 260.6l-.2 .1M194.4 260.6h-.1M194.4 260.6h.1M194.6 260.4l-.1 .1M194.7 260.3h-2.8M194.8 260.3h-2.9l.2 .2h2.5M194.8 260.2h.1M194.9 260.2l-.2 .2h-2.7l-.2-.1h3M194.9 260.2v-.1v.6h2.2"/>
<path d="M194.9 260.1h.1M194.9 260.4h2.1M194.9 260.6h2.2M194.9 260.6h2.1M194.9 260.5h2.1M194.9 260.3h2.1M194.9 260.2h2.1M197.6 260.4h2.1M197.6 260.6h2.1M197.6 260.5h2.1M197.6 260.3h2.1M197.6 260.2h2.1"/>
<path d="M197.6 260.1h2.1"/>
<circle cx="108.6" cy="132.6" r="5.4"/>
<circle cx="108.6" cy="132.6" r="5.7"/>
</g>
<path d="M63.7 49.6h89.9M63.7 45.8l37.4 1.8M153.6 45.8l-37.4 1.8M63.7 87.6h89.9v90h-89.9z" fill="none" stroke="#000" stroke-width=".34"/>
<g fill="none" stroke="#000" stroke-width=".25">
<path d="M20.4 7.4h183.9v277.5h-183.9zM55.9 132.6h.1M56.8 132.6h2.3M58.3 132.6l.4 2.2h-.8zM58.3 132.6h.1M58.3 132.6v6.8M58.4 132.9l-.2 .2M58.4 133.3l-.3 .3M58.5 133.6l-.5 .4M58.5 133.9l-.5 .6M58.6 134.2l-.6 .6M58.6 134.6l-.2 .2"/>
<path d="M59.8 132.6h.3M60.8 132.6h2.3M63.8 132.6h.3M64.8 132.6h2.3M150.2 132.6h2.2M153.2 132.6h.3M154.2 132.6h2.3M157.2 132.6h.2M158.2 132.6h2.2M158.6 134.6l.3 .2M158.7 134.2l.6 .6M158.7 133.9l.6 .6"/>
<path d="M158.7 133.6l.5 .4M158.8 133.3l.3 .3M158.9 132.9l.1 .2M158.9 132.6v6.8M158.9 132.6l.4 2.2h-.8zM158.9 132.6h.1M161.2 132.6h.1M20.4 229.1h183.9"/>
</g>
<g fill="none" stroke="#fff" stroke-width=".21">
<path d="M39.1 68.1h14.3M39.1 68h14.3M39.1 67.9h14.3M39.1 67.8h14.3M39.1 67.7h14.3M39.1 67.6h14.3M39.1 67.5h14.3M39.1 67.4h14.3M39.1 67.3h14.3M39.1 67.2h14.3M39.1 67.1h14.3M39.1 67h14.3"/>
<path d="M39.1 66.9h14.3M39.1 66.8h14.3M39.1 66.7h14.3M39.1 66.6h14.3M39.1 66.5h14.3M39.1 66.4h14.3M39.1 66.3h14.3M39.1 66.2h14.3M39.1 66.1h14.3M39.1 66h14.3M39.1 65.9h14.3M39.1 65.8h14.3"/>
<path d="M39.1 65.7h14.3M39.1 65.6h14.3M39.1 65.5h14.3M39.1 65.4h14.3M39.1 65.3h14.3M39.1 65.2h14.3M39.1 65.1h14.3M39.1 65h14.3M39.1 64.9h14.3M39.1 64.8h14.3M39.1 64.7h14.3M39.1 64.6h14.3"/>
<path d="M39.1 64.5h14.3M39.1 64.4h14.3M39.1 64.3h14.3M39.1 64.2h14.3M39.1 64.1h14.3M39.1 64h14.3M39.1 63.9h14.3M39.1 63.8h14.3M39.1 63.7h14.3M39.1 63.6h14.3M39.1 63.5h14.3M39.1 63.4h14.3"/>
<path d="M39.1 63.3h14.3M39.1 63.2h14.3M39.1 63.1h14.3M39.1 63h14.3M39.1 62.9h14.3M39.1 62.8h14.3M39.1 62.7h14.3M39.1 62.6h14.3M39.1 62.5h14.3M39.1 62.5h14.3v5.6h-14.3zM31.6 192h17.1v5.5h-17.1zM31.6 197.5h17.1"/>
<path d="M31.6 197.4h17.1M31.6 197.3h17.1M31.6 197.2h17.1M31.6 197.1h17.1M31.6 197h17.1M31.6 196.9h17.1M31.6 196.8h17.1M31.6 196.7h17.1M31.6 196.6h17.1M31.6 196.5h17.1M31.6 196.4h17.1M31.6 196.3h17.1"/>
<path d="M31.6 196.2h17.1M31.6 196.1h17.1M31.6 196h17.1M31.6 195.9h17.1M31.6 195.8h17.1M31.6 195.7h17.1M31.6 195.6h17.1M31.6 195.5h17.1M31.6 195.4h17.1M31.6 195.3h17.1M31.6 195.2h17.1M31.6 195.1h17.1"/>
<path d="M31.6 195h17.1M31.6 194.9h17.1M31.6 194.8h17.1M31.6 194.7h17.1M31.6 194.6h17.1M31.6 194.5h17.1M31.6 194.4h17.1M31.6 194.3h17.1M31.6 194.2h17.1M31.6 194.1h17.1M31.6 194h17.1M31.6 193.9h17.1"/>
<path d="M31.6 193.8h17.1M31.6 193.7h17.1M31.6 193.6h17.1M31.6 193.5h17.1M31.6 193.4h17.1M31.6 193.3h17.1M31.6 193.2h17.1M31.6 193.1h17.1M31.6 193h17.1M31.6 192.9h17.1M31.6 192.8h17.1M31.6 192.7h17.1"/>
<path d="M31.6 192.6h17.1M31.6 192.5h17.1M31.6 192.4h17.1M31.6 192.3h17.1M31.6 192.2h17.1M31.6 192.1h17.1M31.6 192h17.1"/>
</g>
<g font-size="4.6">
<text x="39.1" y="67.1">section</text>
<text x="31.6" y="196.6">top view</text>
<text x="34.9" y="234.7">Z 00 00 42 32</text>
<text x="127.9" y="236.9">wedi Fundo Primo</text>
</g>
<g font-size="3.3">
<text x="83.5" y="53.7">450</text>
<text x="128.5" y="53.7">450</text>
<text x="160.1" y="49.4" transform="rotate(-90 160.1 49.4)">40</text>
<text x="106" y="60.9">900</text>
<text x="170.5" y="112.7" transform="rotate(-90 170.5 112.7)">450</text>
<text x="177.6" y="135.2" transform="rotate(-90 177.6 135.2)">900</text>
<text x="170.5" y="157.7" transform="rotate(-90 170.5 157.7)">450</text>
<text x="83.5" y="189.4">450</text>
<text x="128.5" y="189.4">450</text>
<text x="106" y="196.1">900</text>
<text x="34.9" y="240">Kunde/client:</text>
<text x="66" y="240">---</text>
<text x="168" y="236.6">Art.Nr.: 07-37-35/170</text>
<text x="34.9" y="244">BV/BP</text>
<text x="47.2" y="244">:</text>
<text x="66" y="244">---</text>
<text x="128.4" y="242.6">dimension: 900 x 900 x 40 mm</text>
<text x="176.7" y="242.6">AZ</text>
<text x="92.5" y="255.3">10.12.08</text>
<text x="111" y="255.3">PD</text>
<text x="126.7" y="252.9">wedi GmbH</text>
<text x="126.7" y="256.9">Hollefeldstrasse 42</text>
<text x="126.7" y="260.9">D-48282 Emsdetten</text>
<text x="155.7" y="283.4">1:10</text>
</g>
<text font-size="3.1" x="183.4" y="283.2">MegaCAD 2008</text>
<g font-size="2.6">
<text x="172.3" y="270">Fon +49 (0)2572/156-0</text>
<text x="126.6" y="270.1">wedi Vertrieb/sales</text>
<text x="126.6" y="275.7">wedi Projektabteilung/projekt dept.</text>
<text x="172.3" y="272.8">Fax +49 (0)2572/156-133</text>
<text x="172.3" y="275.5">Fon +49 (0)2572/156-0</text>
<text x="172.3" y="278.3">Fax +49 (0)2572/239</text>
</g>
<g font-size="2.4">
<text x="13.9" y="77.7" transform="rotate(-90 13.9 77.7)">This drawing and its copyrights are owned by wedi GmbH.</text>
<text x="16.3" y="77.7" transform="rotate(-90 16.3 77.7)">The use of this drawing is subjekt to prior, written</text>
<text x="18.7" y="77.7" transform="rotate(-90 18.7 77.7)">authorization by wedi GmbH.</text>
<text x="20.9" y="231.5">Dateiname</text>
<text x="20.9" y="233.7">Filename</text>
<text x="126.1" y="232.2">Benennung/Designation</text>
<text x="95.1" y="248.8">Datum</text>
<text x="95.1" y="251">Date</text>
<text x="112.2" y="248.7">Name</text>
<text x="112.2" y="250.9">Name</text>
<text x="79.4" y="254.2">Bearb.</text>
<text x="79.4" y="256.4">Drawn</text>
<text x="79.4" y="259.4">Gepr.</text>
<text x="79.4" y="261.7">Checked</text>
<text x="79.4" y="264.7">Norm</text>
<text x="79.4" y="266.9">Approved</text>
<text x="79.4" y="271.1">Fertigzustand/Bautoleranz:</text>
<text x="79.4" y="273.3">finished condition/tolerances:</text>
<text x="20.9" y="281.9">Ausg.</text>
<text x="35.3" y="281.9">Änderung</text>
<text x="56.6" y="281.9">Datum</text>
<text x="71.8" y="281.9">Name</text>
<text x="79.3" y="277.6">nach DIN 18202</text>
<text x="79.5" y="282">Maße in mm</text>
<text x="126" y="281.9">Maßstab</text>
<text x="14" y="284.3" transform="rotate(-90 14 284.3)">Diese Zeichnung/Skizze ist Eigentum der wedi GmbH und</text>
<text x="16.4" y="284.3" transform="rotate(-90 16.4 284.3)">unterliegt dem Urheberrecht. Die Verwendung bedarf in jedem</text>
<text x="18.8" y="284.3" transform="rotate(-90 18.8 284.3)">Fall der vorherigen, schriftlichen Zustimmung der wedi GmbH.</text>
<text x="20.9" y="284.1">Issue</text>
<text x="35.3" y="284.1">Modification</text>
<text x="56.6" y="284.1">Date</text>
<text x="71.8" y="284.1">Name</text>
<text x="79.4" y="284.2">Dimensions in millimeters</text>
<text x="126" y="284.1">Scale</text>
</g>
</svg>
